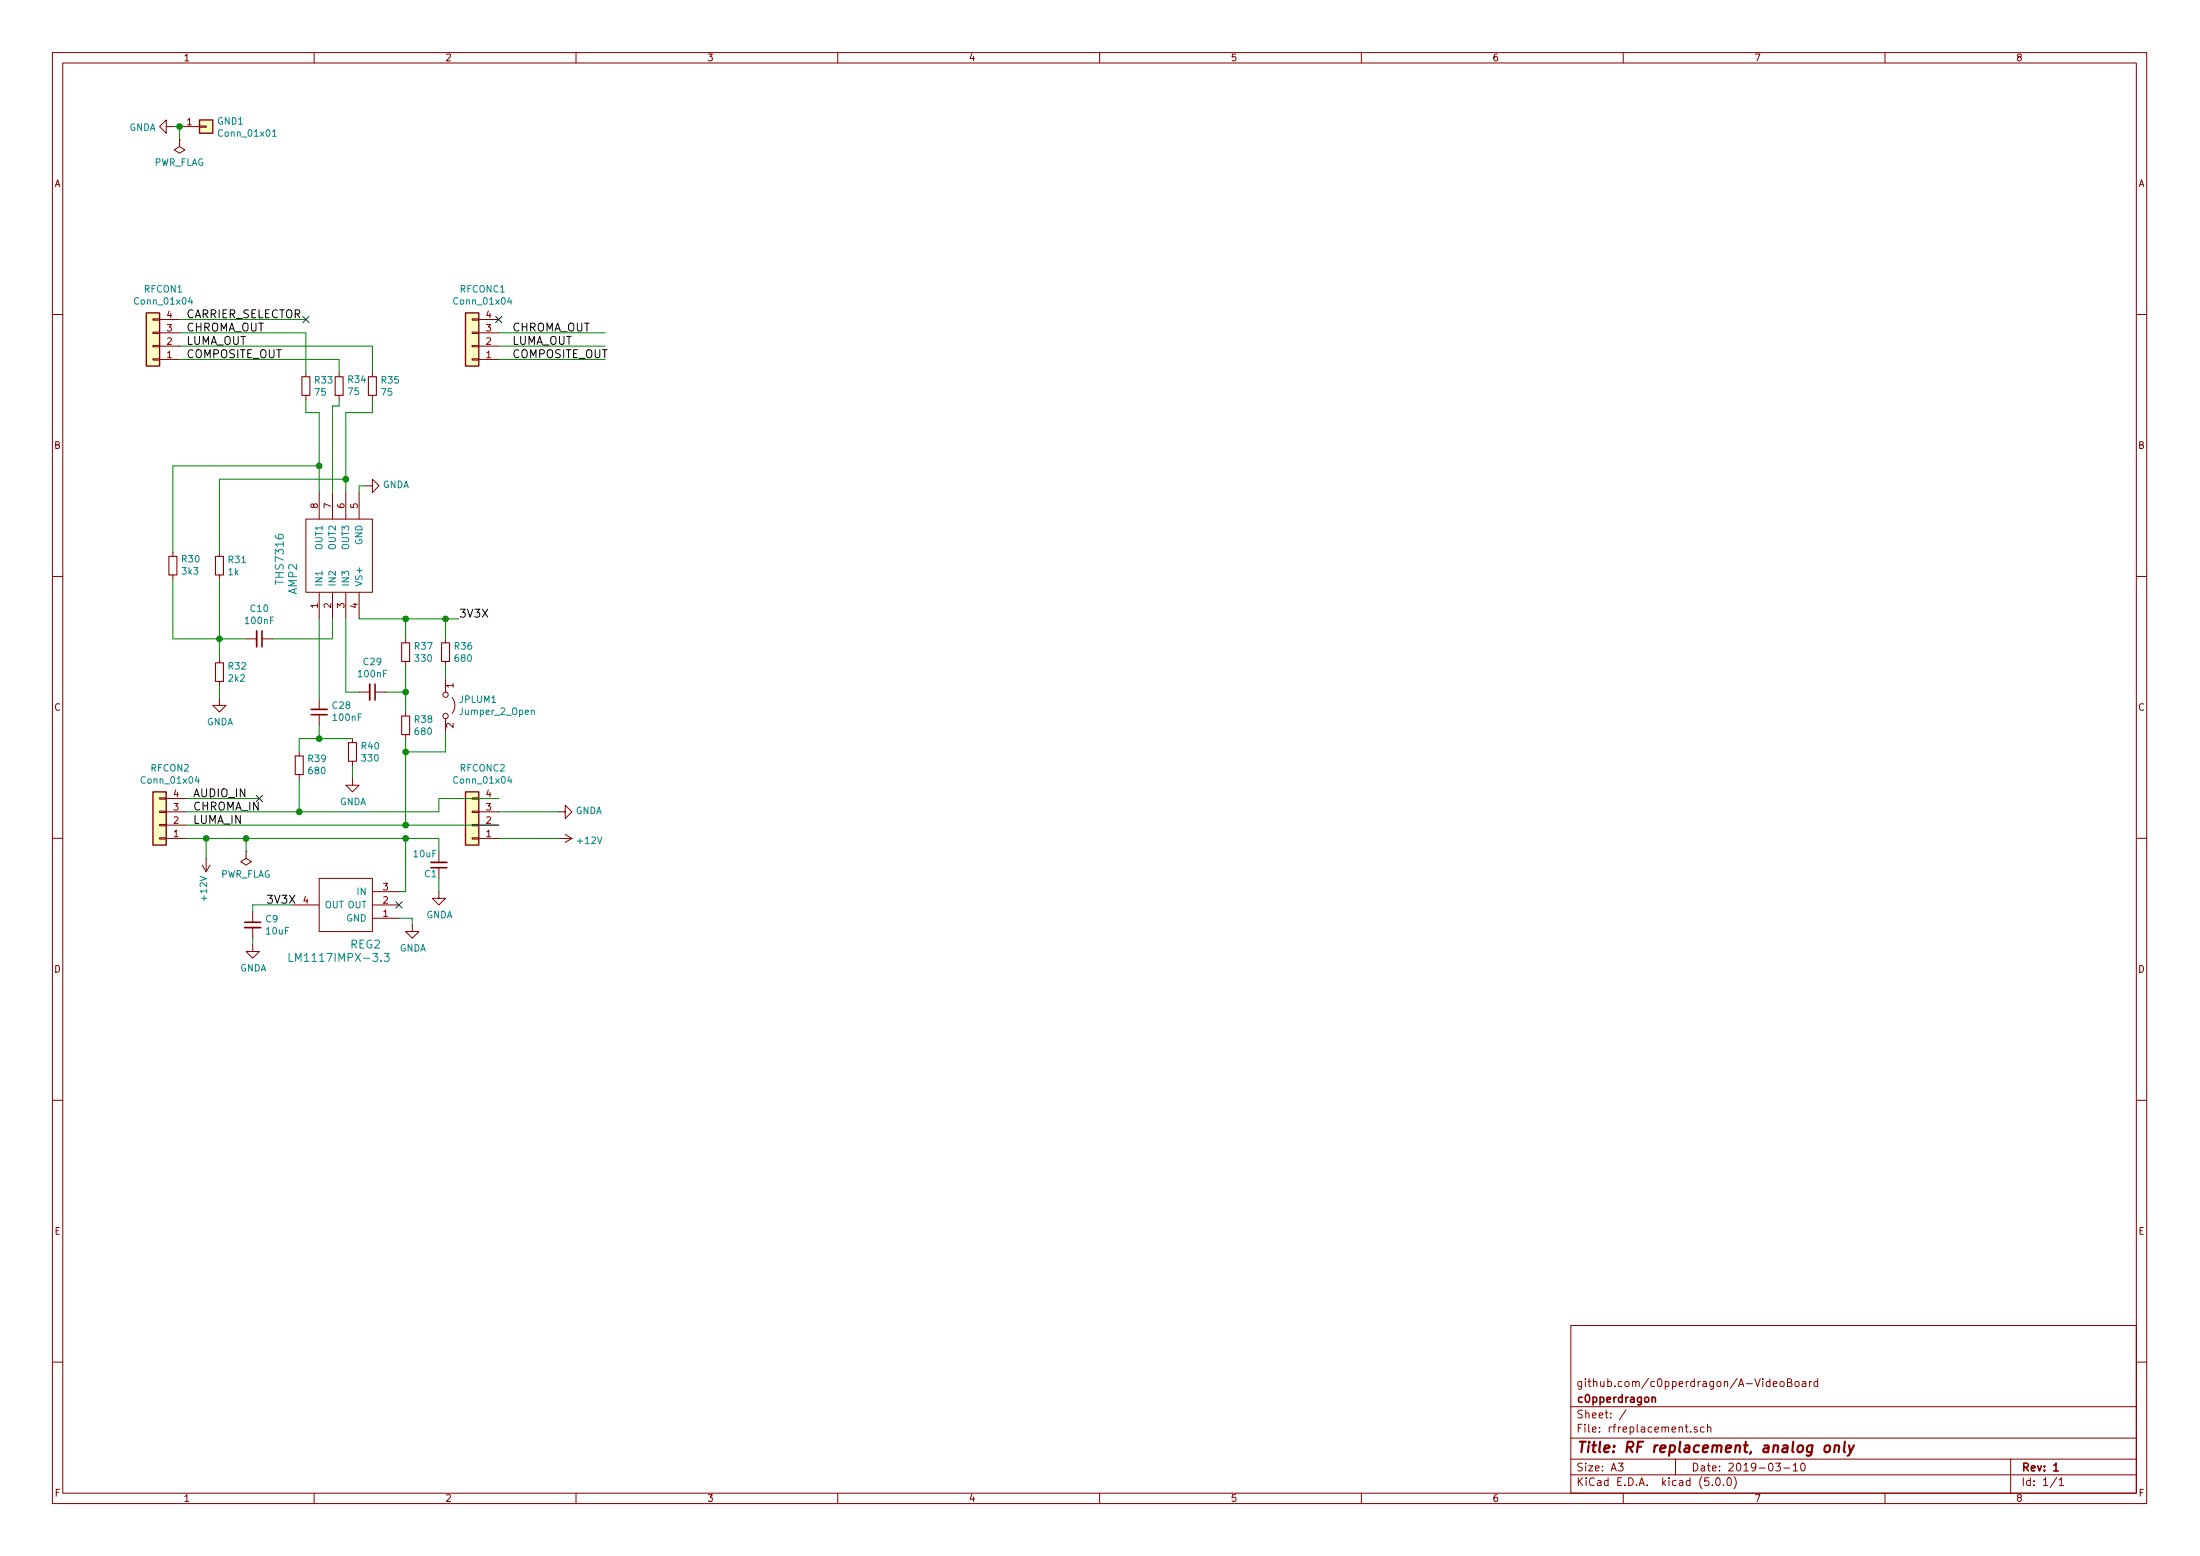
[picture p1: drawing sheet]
<svg xmlns="http://www.w3.org/2000/svg" width="420mm" height="297mm" viewBox="0 0 420 297" stroke-linecap="round" stroke-linejoin="round" font-family="sans-serif">
<g fill="none" stroke="#840000" stroke-width=".19">
<path d="M10 10h400v277h-400zM12 12h396v273.1h-396zM60 10v2M110 10v2M160 10v2M210 10v2M260 10v2M310 10v2M360 10v2M31.7 24.2v-1.3l-1.2 1.3 1.2 1.2v-1.2h1.3M34.3 26.7v1.3l1 .6-1 .6-1-.6 1-.6M34.3 26.7h.1"/>
<path d="M34.3 24.2h3.8M38.1 24h1.3v.3h-1.3zM10 60h2M29.2 60.9h1.3v.2h-1.3zM29.2 63.4h1.3v.3h-1.3zM29.2 65.9h1.3v.3h-1.3zM29.2 68.5h1.3v.2h-1.3zM30.5 68.6h3.8M30.5 66.1h3.8M30.5 63.5h3.8M30.5 61h3.8M58.4 71.2v.7"/>
<path d="M58.4 75.5v.7M64.8 71.2v.7M64.8 75.5v.7M71.1 71.2v.7M71.1 75.5v.7M90.2 60.9h1.2v.2h-1.2zM90.2 63.4h1.2v.3h-1.2zM90.2 65.9h1.2v.3h-1.2zM90.2 68.5h1.2v.2h-1.2zM91.4 68.6h3.8M91.4 66.1h3.8M91.4 63.5h3.8"/>
<path d="M91.4 61h3.8M408 60h2M58.4 99.1h12.7v14h-12.7zM61 94v5.1M63.5 94v5.1M66 94v5.1M68.6 94v5.1M69.8 92.7h1.3v-1.2l1.3 1.2-1.3 1.3v-1.3M10 110h2M33 105.4v.8M33 109.8v.7M41.9 105.4v.8"/>
<path d="M41.9 109.8v.7M61 113.1v5M63.5 113.1v5M66 113.1v5M68.6 113.1v5M408 110h2M41.9 133.4v1.3h1.3l-1.3 1.2-1.3-1.2h1.3M41.9 125.8v.7M41.9 130.1v.7M47 122h2M50 122h2.1M61 133.4v2"/>
<path d="M61 136.4v2.1M68.6 132.1h2M71.6 132.1h2.1M77.5 122v.7M77.5 126.3v.7M77.5 135.9v.8M85.1 122v.7M85.1 126.3v.7M85.1 129.6v2.5M85.1 137.2v2.5M86.4 133.1l.1 .2a2.56 2.56 0 0 1-.1 2.9M30.5 152.3h1.2v.3h-1.2z"/>
<path d="M30.5 154.8h1.2v.3h-1.2zM30.5 157.4h1.2v.2h-1.2zM30.5 159.9h1.2v.3h-1.2zM31.7 157.5h3.9M31.7 155h3.9M31.7 152.4h3.9M57.1 143.5v.8M57.1 147.9v.7M67.3 148.6v1.3h1.3l-1.3 1.3-1.3-1.3h1.3M67.3 141v.8M67.3 145.3v.8M77.5 140.2v.8"/>
<path d="M90.2 152.3h1.2v.3h-1.2zM90.2 154.8h1.2v.3h-1.2zM90.2 157.4h1.2v.2h-1.2zM90.2 159.9h1.2v.3h-1.2zM91.4 157.5h3.8M91.4 155h3.8M91.4 152.4h3.8M106.7 155h1.2v-1.3l1.3 1.3-1.3 1.2v-1.2M107.9 159.3l1.3 .8M10 160h2M31.7 160.1h3.9M38.6 165.1l.8 1.3"/>
<path d="M39.4 163.9v2.5M40.1 165.1l-.7 1.3M47 162.6v1.3l1 .6-1 .6-1-.6 1-.6M47 162.6h.1M48.3 174v2.1M48.3 177.1v2M55.9 172.8h5.1M61 167.7h10.1v10.1h-10.1zM71.1 175.3h5.1M71.1 172.8h5.1M71.1 170.2h5.1M78.7 176.6v1.2h1.3l-1.3 1.3-1.2-1.3h1.2"/>
<path d="M83.8 170.2v1.3h1.3l-1.3 1.3-1.3-1.3h1.3M83.8 162.6v2M83.8 165.6v2.1M91.4 160.1h3.8M106.7 160.1h2.5M109.2 160.1l-1.3 .7M408 160h2M48.3 180.4v1.2h1.2l-1.2 1.3-1.3-1.3h1.3M10 210h2M408 210h2M300 253h108v32.1h-108zM10 260h2"/>
<path d="M300 278.5h108M300 274.5h108M300 268.5h108M309 279.3h1l-.5 .6 .4 .1v.7l-.2 .1-.7-.1M310.5 269.1l-1.2 2M320 278.5v3M322.9 273.3v.1M324.1 272.5l-.4-.1-.2 .2 .1 .2 .5 .2v.3h-.6M325.5 272.5l-.5-.1-.3 .3 .1 .6 .2 .1 .5-.1M326.1 272.5l.2-.1 .4 .1v.9M326.1 271.9v1.5M338.7 264.2l.7-.1-.1-.3-.4-.1-.2 .2v.7h.6"/>
<path d="M339.1 279.3h.9l-.5 .6 .5 .1v.7l-.2 .1-.7-.1M340 263.8l.2-.1 .5 .1v.8l-.3 .1-.4-.1zM341.4 263.9l.7-.1v-.4l-.2-.2h-.5v1.5h.5l.3-.1v-.4l-.3-.3M342.5 279.7l.4-.4v1.5M342.9 263.8l.2-.1 .4 .1v.8l-.2 .1-.4-.1zM344.1 279.4l.1-.1a.8 .8 0 0 1 .6 .8 .8 .8 0 0 1-.6 .7 1 1 0 0 1-.1-1.4zM344.2 263.8h.6l.1 .9M344.9 264.1h-.5l-.3 .2 .3 .4 .5-.1M345.6 263.7v1M346 263.7l-.3 .1-.1 .2M347.1 263.8l-.4-.1-.3 .3 .1 .6 .2 .1 .4-.1M347.1 263.2v1.5"/>
<path d="M384 278.5v6.6M408 260h2M60 285.1v1.9M110 285.1v1.9M160 285.1v1.9M210 285.1v1.9M260 285.1v1.9M300 281.5h108M310 285.1v1.9M327 283.5v.1M327.8 282.3l.2-.2a.86 .86 0 0 1 .2 1.5 .79 .79 0 0 1-.4-1.3zM329.2 283.5v.1"/>
<path d="M329.9 282.3l.4-.2a.94 .94 0 0 1 0 1.5 .82 .82 0 0 1-.4-1.3zM331.2 281.9a1.71 1.71 0 0 1 0 2.3M340.7 280.2h1.1M342.5 280.8h.8M360 285.1v1.9M392.8 282l-1.3 2M393.2 282.5l.5-.4v1.5M393.2 283.6h.9"/>
<circle cx="85.1" cy="136.7" r=".51"/>
<circle cx="85.1" cy="132.6" r=".51"/>
</g>
<path d="M50 120.4v3.1M59.4 136.4h3.1M71.6 130.6v3M46.7 176.1h3.1M82.3 165.6h3M315.5 266.8l.2-.1 .4 .1 .1 .9M315.5 266.7v1M392.2 279.7l.5-.4v1.5M392.2 280.8h.9" fill="none" stroke="#840000" stroke-width=".3"/>
<path d="M348.6 276.1l.1-.1a.51 .51 0 0 1 .8 .3l-.1 .7a.53 .53 0 0 1-.6 .2 .53 .53 0 0 1-.4-.4zM350.4 276.1l.3-.2 .5 .1-.1 1.2M350.4 275.9l-.1 1.3M352.3 275.2l-.2 1.7 .3 .3M353.1 275.9l.3 1.3M354.1 275.9l-.9 1.8-.3 .2" fill="none" stroke="#840000" stroke-width=".41"/>
<path d="M49 120.4v3.1M59.4 135.4h3.1M70.6 130.6v3M46.7 177.1h3.1M82.3 164.6h3" fill="none" stroke="#840000" stroke-width=".33"/>
<g fill="#ffffc2" stroke="#ffffc2" stroke-width=".19">
<path d="M27.9 59.7h2.6v10.2h-2.6z"/>
<path d="M29.2 151.2h2.5v10.1h-2.5z"/>
<path d="M38.1 22.9h2.5v2.5h-2.5z"/>
<path d="M88.9 59.7h2.5v10.2h-2.5z"/>
<path d="M88.9 151.2h2.5v10.1h-2.5z"/>
</g>
<path d="M38.1 22.9h2.5v2.5h-2.5zM27.9 59.7h2.6v10.2h-2.6zM88.9 59.7h2.5v10.2h-2.5zM29.2 151.2h2.5v10.1h-2.5zM88.9 151.2h2.5v10.1h-2.5z" fill="none" stroke="#840000" stroke-width=".25"/>
<g fill="none" stroke="#008484" stroke-width=".19">
<path d="M52 25.1l.4-.3v1.2M52 26h.8M36.3 56.8l-.3 .8h.8M36.6 57.2v.9M97.3 56.8l-.3 .8h.8M97.6 57.2v.9M101.5 135.7l.5-.1v.8M37.6 148.2l-.3 .9h.8M37.9 148.7v.8M97.3 148.2l-.3 .9h.8M97.6 148.7v.8M55.2 182v1.5h.8"/>
<path d="M73.4 182h.9l-.5 .6 .4 .1v.7l-.2 .1h-.4l-.2-.1"/>
</g>
<g fill="none" stroke="#008400" stroke-width=".19">
<path d="M33 24.2h1.3v2.5M34.3 61h24.1M34.3 66.1h36.8v5.1M34.3 63.5h24.1v7.7M34.3 68.6h30.5v2.6M58.4 76.2v2.6h2.6v15.2M64.8 76.2v1.3h-1.3v16.5M71.1 76.2v2.6h-5.1v15.2M95.2 66.1h20.4M95.2 63.5h20.4M95.2 68.6h20.4M61 88.9h-28v16.5"/>
<path d="M66 91.5h-24.1v13.9M69.8 92.7h-1.2v1.3M33 110.5v11.5h14M41.9 110.5v15.3M61 118.1v15.3M63.5 118.1v3.9h-11.4M66 118.1v14h2.6M68.6 118.1h19M77.5 118.1v3.9M85.1 118.1v3.9M41.9 130.8v2.6M61 138.5v2.5"/>
<path d="M73.7 132.1h3.8M77.5 127v8.9M85.1 127v2.6M85.1 139.7v3.8h-7.6M35.6 152.4h13.9M35.6 157.5h59.6M57.1 148.6v6.4M67.3 146.1v2.5M67.3 141h-10.2v2.5M77.5 141v16.5M95.2 152.4h-11.4v2.6h-48.2M95.2 155h11.5"/>
<path d="M35.6 160.1h48.2v2.5M39.4 160.1v3.8M47 160.1v2.5M48.3 179.1v1.3M55.9 172.8h-7.6v1.2M76.2 175.3h2.5v1.3M77.5 160.1v10.1h-1.3M83.8 167.7v2.5M95.2 160.1h11.5"/>
</g>
<path d="M57.8 60.4l1.2 1.2M59 60.4l-1.2 1.2M94.6 60.4l1.3 1.2M95.9 60.4l-1.3 1.2M48.9 151.8l1.2 1.2M50.1 151.8l-1.2 1.2M75.6 172.1l1.2 1.3M76.8 172.1l-1.2 1.3" fill="none" stroke="#000084" stroke-width=".19"/>
<g fill="#008400" stroke="#008400" stroke-width=".25">
<circle cx="77.5" cy="160.1" r=".51"/>
<circle cx="77.5" cy="118.1" r=".51"/>
<circle cx="61" cy="88.9" r=".51"/>
<circle cx="66" cy="91.5" r=".51"/>
<circle cx="41.9" cy="122" r=".51"/>
<circle cx="39.4" cy="160.1" r=".51"/>
<circle cx="47" cy="160.1" r=".51"/>
<circle cx="34.3" cy="24.2" r=".51"/>
<circle cx="77.5" cy="132.1" r=".51"/>
<circle cx="85.1" cy="118.1" r=".51"/>
<circle cx="77.5" cy="143.5" r=".51"/>
<circle cx="77.5" cy="157.5" r=".51"/>
<circle cx="57.2" cy="155" r=".51"/>
<circle cx="61" cy="141" r=".51"/>
</g>
<path d="M57.7 71.9h1.5v3.6h-1.5zM64 71.9h1.5v3.6h-1.5zM70.4 71.9h1.5v3.6h-1.5zM32.3 106.2h1.5v3.6h-1.5zM41.1 106.2h1.6v3.6h-1.6zM41.1 126.5h1.6v3.6h-1.6zM76.7 136.7h1.5v3.5h-1.5zM76.7 122.7h1.5v3.6h-1.5zM84.3 122.7h1.6v3.6h-1.6zM56.4 144.3h1.5v3.6h-1.5zM66.5 141.8h1.6v3.5h-1.6z" fill="none" stroke="#840000" stroke-width=".2"/>
<text font-size="2.8" fill="#840000" x="301" y="277.3">Title: RF replacement, analog only</text>
<g font-size="2.1">
<text x="35.6" y="65.8">LUMA_OUT</text>
<text x="35.6" y="63.3">CHROMA_OUT</text>
<text x="35.6" y="60.7">CARRIER_SELECTOR</text>
<text x="97.8" y="63.3">CHROMA_OUT</text>
<text x="97.8" y="65.8">LUMA_OUT</text>
<text x="35.6" y="68.4">COMPOSITE_OUT</text>
<text x="97.8" y="68.4">COMPOSITE_OUT</text>
<text x="87.6" y="117.9">3V3X</text>
<text x="36.8" y="154.7">CHROMA_IN</text>
<text x="36.8" y="152.2">AUDIO_IN</text>
<text x="36.8" y="157.3">LUMA_IN</text>
<text x="50.8" y="172.5">3V3X</text>
</g>
<g font-size="2.1" fill="#008484">
<text x="54.2" y="111.2" transform="rotate(-90 54.2 111.2)">THS7316</text>
<text x="56.7" y="113.4" transform="rotate(-90 56.7 113.4)">AMP2</text>
<text x="56.4" y="183.6">LM1117IMPX-3.3</text>
<text x="66.9" y="181.1">REG2</text>
</g>
<g font-size="2.1" fill="#840000">
<text x="301" y="267.8">c0pperdragon</text>
<text x="301" y="264.8">github.com/c0pperdragon/A-VideoBoard</text>
<text x="301" y="273.5">File: rfreplacement.sch</text>
<text x="301" y="270.8">Sheet: /</text>
<text x="301" y="280.9">Size: A3</text>
<text x="323" y="280.9">Date: 2019-03-10</text>
<text x="386" y="280.9">Rev: 1</text>
<text x="301" y="283.7">KiCad E.D.A. kicad (5.0.0)</text>
<text x="386" y="283.7">Id: 1/1</text>
</g>
<g font-size="1.8" fill="#840000">
<text x="35" y="11.7">1</text>
<text x="85" y="11.7">2</text>
<text x="135" y="11.7">3</text>
<text x="185" y="11.7">4</text>
<text x="235" y="11.7">5</text>
<text x="285" y="11.7">6</text>
<text x="335" y="11.7">7</text>
<text x="385" y="11.7">8</text>
<text x="35.7" y="23.9">1</text>
<text x="10.4" y="35.7">A</text>
<text x="408.4" y="35.7">A</text>
<text x="31.9" y="65.8">2</text>
<text x="31.9" y="63.3">3</text>
<text x="31.9" y="60.7">4</text>
<text x="92.9" y="65.8">2</text>
<text x="92.9" y="63.3">3</text>
<text x="92.9" y="60.7">4</text>
<text x="31.9" y="68.4">1</text>
<text x="92.9" y="68.4">1</text>
<text x="10.4" y="85.7">B</text>
<text x="408.4" y="85.7">B</text>
<text x="60.7" y="97" transform="rotate(-90 60.7 97)">8</text>
<text x="63.2" y="97" transform="rotate(-90 63.2 97)">7</text>
<text x="65.8" y="97" transform="rotate(-90 65.8 97)">6</text>
<text x="68.3" y="97" transform="rotate(-90 68.3 97)">5</text>
<text x="60.7" y="116.1" transform="rotate(-90 60.7 116.1)">1</text>
<text x="63.2" y="116.1" transform="rotate(-90 63.2 116.1)">2</text>
<text x="65.8" y="116.1" transform="rotate(-90 65.8 116.1)">3</text>
<text x="68.3" y="116.1" transform="rotate(-90 68.3 116.1)">4</text>
<text x="86.6" y="131.3" transform="rotate(-90 86.6 131.3)">1</text>
<text x="10.4" y="135.7">C</text>
<text x="408.4" y="135.7">C</text>
<text x="86.6" y="138.9" transform="rotate(-90 86.6 138.9)">2</text>
<text x="33.2" y="154.7">3</text>
<text x="33.2" y="152.2">4</text>
<text x="92.9" y="154.7">3</text>
<text x="92.9" y="152.2">4</text>
<text x="33.2" y="159.8">1</text>
<text x="33.2" y="157.3">2</text>
<text x="92.9" y="159.8">1</text>
<text x="92.9" y="157.3">2</text>
<text x="57.9" y="172.5">4</text>
<text x="73.2" y="172.5">2</text>
<text x="73.2" y="170">3</text>
<text x="73.2" y="175">1</text>
<text x="10.4" y="185.7">D</text>
<text x="408.4" y="185.7">D</text>
<text x="10.4" y="235.7">E</text>
<text x="408.4" y="235.7">E</text>
<text x="10.5" y="285.7">F</text>
<text x="35" y="286.7">1</text>
<text x="85" y="286.7">2</text>
<text x="135" y="286.7">3</text>
<text x="185" y="286.7">4</text>
<text x="235" y="286.7">5</text>
<text x="285" y="286.7">6</text>
<text x="335" y="286.7">7</text>
<text x="385" y="286.7">8</text>
<text x="408.5" y="285.7">F</text>
</g>
<g font-size="1.8" fill="#008484">
<text x="41.6" y="23.8">GND1</text>
<text x="24.6" y="25">GNDA</text>
<text x="42" y="26.1">Conn_01x01</text>
<text x="29.3" y="31.7">PWR_FLAG</text>
<text x="26" y="58.2">Conn_01x04</text>
<text x="27.6" y="55.8">RFCON1</text>
<text x="87" y="58.2">Conn_01x04</text>
<text x="87.9" y="55.8">RFCONC1</text>
<text x="60.2" y="73.2">R33</text>
<text x="60.2" y="75.5">75</text>
<text x="66.5" y="73.1">R34</text>
<text x="66.6" y="75.4">75</text>
<text x="72.9" y="73.2">R35</text>
<text x="72.9" y="75.5">75</text>
<text x="73.1" y="93.2">GNDA</text>
<text x="34.8" y="107.4">R30</text>
<text x="43.7" y="107.5">R31</text>
<text x="61.6" y="104.8" transform="rotate(-90 61.6 104.8)">OUT1</text>
<text x="64.1" y="104.8" transform="rotate(-90 64.1 104.8)">OUT2</text>
<text x="66.7" y="104.8" transform="rotate(-90 66.7 104.8)">OUT3</text>
<text x="69.2" y="104" transform="rotate(-90 69.2 104)">GND</text>
<text x="34.8" y="109.7">3k3</text>
<text x="43.6" y="109.8">1k</text>
<text x="61.6" y="112.1" transform="rotate(-90 61.6 112.1)">IN1</text>
<text x="64.1" y="112.1" transform="rotate(-90 64.1 112.1)">IN2</text>
<text x="66.7" y="112.1" transform="rotate(-90 66.7 112.1)">IN3</text>
<text x="69.2" y="112.1" transform="rotate(-90 69.2 112.1)">VS+</text>
<text x="47" y="119.1">100nF</text>
<text x="47.9" y="116.8">C10</text>
<text x="79.2" y="124">R37</text>
<text x="86.9" y="124">R36</text>
<text x="43.7" y="127.8">R32</text>
<text x="43.7" y="130.1">2k2</text>
<text x="68.6" y="129.3">100nF</text>
<text x="69.5" y="127">C29</text>
<text x="79.4" y="126.3">330</text>
<text x="87" y="126.3">680</text>
<text x="63.6" y="135.3">C28</text>
<text x="63.8" y="137.6">100nF</text>
<text x="79.2" y="138">R38</text>
<text x="87.8" y="134.2">JPLUM1</text>
<text x="88.1" y="136.5">Jumper_2_Open</text>
<text x="39.4" y="138.5">GNDA</text>
<text x="69.1" y="143.1">R40</text>
<text x="79.4" y="140.3">680</text>
<text x="27.3" y="149.6">Conn_01x04</text>
<text x="28.9" y="147.3">RFCON2</text>
<text x="58.9" y="145.5">R39</text>
<text x="59.1" y="147.8">680</text>
<text x="69.2" y="145.4">330</text>
<text x="87" y="149.6">Conn_01x04</text>
<text x="87.9" y="147.3">RFCONC2</text>
<text x="64.8" y="153.7">GNDA</text>
<text x="109.9" y="155.4">GNDA</text>
<text x="110.5" y="161.1">+12V</text>
<text x="42" y="167.5">PWR_FLAG</text>
<text x="79.1" y="163.7">10uF</text>
<text x="81.1" y="167.5">C1</text>
<text x="39.5" y="171.8" transform="rotate(-90 39.5 171.8)">+12V</text>
<text x="62" y="173.4">OUT OUT</text>
<text x="68.3" y="170.9">IN</text>
<text x="50.8" y="176.1">C9</text>
<text x="50.9" y="178.4">10uF</text>
<text x="66.2" y="175.9">GND</text>
<text x="81.4" y="175.3">GNDA</text>
<text x="45.8" y="185.5">GNDA</text>
<text x="76.3" y="181.6">GNDA</text>
</g>
</svg>
